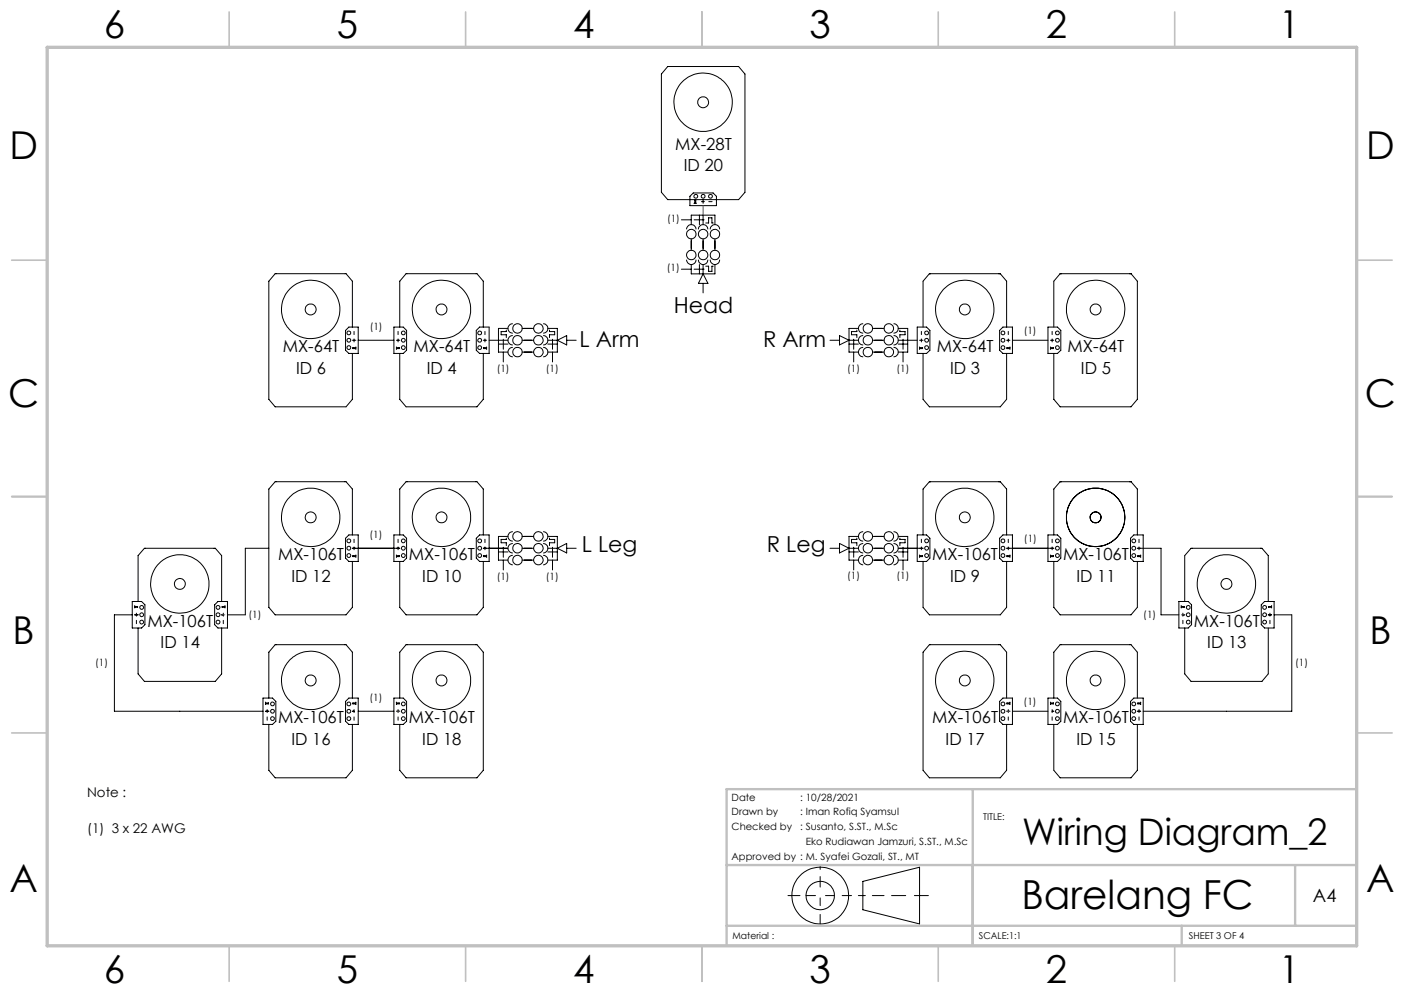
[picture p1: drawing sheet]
<svg xmlns="http://www.w3.org/2000/svg" width="297mm" height="210mm" viewBox="0 0 297 210" stroke-linecap="round" stroke-linejoin="round" font-family="sans-serif">
<g fill="none" stroke="#000" stroke-width=".21">
<path d="M141.3 14.1h14.9l1.4 1.6v25l-1.4 1.5h-14.9l-1.4-1.5v-25zM144.1 46.5h2.1M144.1 56.9h2.1M145.2 48.5a1.01 1.01 0 0 1 1-1 1.01 1.01 0 0 1 1 1M145.2 54.9a1.01 1.01 0 0 0 1 1 1.01 1.01 0 0 0 1-1M146.2 50.5v2.4M146.2 47.5v-2h5v2M146.2 55.9v2h5v-2M146.6 40.8h4.2l.8 .7v2h-5.7v-2zM146.8 43h.2v-.6h.2v.6h.1M146.8 46.5h2.1M146.8 56.9h2.1"/>
<path d="M147.7 48.5a1.01 1.01 0 0 1 1-1 1.01 1.01 0 0 1 1.1 1M147.7 54.9a1.01 1.01 0 0 0 1 1 1.01 1.01 0 0 0 1.1-1M148 45.5v2M148 55.9v2M148.4 42.6h.6M148.7 42.3v.7M148.7 50.5v2.4M148.7 59.9v2M148.7 57.9l1.1 2h-2.1zM148.7 45.5v2M148.7 55.9v2M149.3 47.2h.6v-1.1h.7v1.1h.3"/>
<path d="M149.3 56.3h.6v1.1h.7v-1.1h.3M149.9 42.6h.7M150.2 48.5a.99 .99 0 0 1 1-1 .99 .99 0 0 1 1 1M150.2 54.9a.99 .99 0 0 0 1 1 .99 .99 0 0 0 1-1M151.2 50.5v2.4M73.1 69.9l.7-.7h2v5.5h-2l-.7-.6zM74.5 69.2v-9.7l-1.3-1.6h-15l-1.3 1.6v24.9l1.3 1.6h15l1.3-1.6v-9.7M74.5 72h.8M74.9 70.1v.7M74.9 71.7v.6M75.3 73.4v.1h-.7v.2h.7v.2M75.8 72h7.5"/>
<path d="M83.3 69.2h2l.7 .7v4.2l-.7 .6h-2zM83.9 73.4v.1h.6v.2h-.6v.2M83.9 72h.7M84.2 70.1v.7M84.2 71.7v.6M84.6 69.2v-9.7l1.3-1.6h15l1.3 1.6v9.7M84.6 74.7v9.7l1.3 1.6h15l1.3-1.6v-9.7M101.5 69.2h2v5.5h-2l-.7-.6v-4.2zM102.2 72h.7M102.6 70.1v.7M102.6 71.7v.6M102.9 73.4v.1h-.6v.2h.6v.2"/>
<path d="M103.5 72h4M105.4 72.8h2.1M106.5 71.7v2.2M106.5 74.5v2M107.1 69.8v.3h-1.1v.7h1.1v.6M107.5 69.5h-2.1v5h2.1M108.5 73.5a.99 .99 0 0 0-1 1 .99 .99 0 0 0 1 1M108.5 71a.99 .99 0 0 0-1 1 .99 .99 0 0 0 1 .9M108.5 68.5a1.01 1.01 0 0 0-1 1 1.01 1.01 0 0 0 1 1M110.5 72h2.4M110.5 74.5h2.4M110.5 69.5h2.4"/>
<path d="M114.9 73.5a.99 .99 0 0 1 1 1 .99 .99 0 0 1-1 1M114.9 71a.99 .99 0 0 1 1 1 .99 .99 0 0 1-1 .9M114.9 68.5a1.01 1.01 0 0 1 1 1 1.01 1.01 0 0 1-1 1M115.9 72h2M115.9 69.5h2v5h-2M115.9 72.8h2M116.2 69.8v.3h1.1v.7h-1.1v.6M116.9 71.7v2.2M116.9 74.5v2M117.9 72l2-1v1.9zM119.9 72h2M175.6 72h2"/>
<path d="M177.6 71l2 1-2 .9zM179.6 72h2M179.6 72.8h2M180.6 71.7v2.2M180.6 74.5v2M181.3 69.8v.3h-1.2v.7h1.2v.6M181.6 69.5h-2v5h2M182.6 68.5a1.01 1.01 0 0 0-1 1 1.01 1.01 0 0 0 1 1M182.6 71a.99 .99 0 0 0-1 1 .99 .99 0 0 0 1 .9M182.6 73.5a.99 .99 0 0 0-1 1 .99 .99 0 0 0 1 1M184.6 72h2.4M184.6 74.5h2.4"/>
<path d="M184.6 69.5h2.4M189 68.5a1.01 1.01 0 0 1 1 1 1.01 1.01 0 0 1-1 1M189 73.5a.99 .99 0 0 1 1 1 .99 .99 0 0 1-1 1M189 71a.99 .99 0 0 1 1 1 .99 .99 0 0 1-1 .9M190 72.8h2M190 69.5h2v5h-2M190.4 69.8v.3h1.1v.7h-1.1v.6M191 71.7v2.2M191 74.5v2M194 72h-4M194 69.2h2l.7 .7v4.2l-.7 .6h-2zM194.5 73.4v.1h.7v.2h-.7v.2"/>
<path d="M194.5 72h.8M194.9 70.1v.7M194.9 71.7v.6M195.3 69.2v-9.7l1.3-1.6h15l1.3 1.6v9.7M211.5 69.9l.7-.7h2v5.5h-2l-.7-.6zM212.9 74.7v9.7l-1.3 1.6h-15l-1.3-1.6v-9.7M212.9 72h.7M213.3 70.1v.7M213.3 71.7v.6M213.6 73.4v.1h-.6v.2h.6v.2M214.2 72h7.5M221.7 69.2h2l.7 .7v4.2l-.7 .6h-2z"/>
<path d="M222.2 73.4v.1h.6v.2h-.6v.2M222.2 72h.7M222.6 70.1v.7M222.6 71.7v.6M222.9 69.2v-9.7l1.4-1.6h15l1.3 1.6v24.9l-1.3 1.6h-15l-1.4-1.6v-9.7M56.9 115.9h-5v14.1h-3.8M73.8 113.1h2v5.6h-2l-.7-.7v-4.2zM74.5 113.1v-9.7l-1.3-1.5h-15l-1.3 1.5v25l1.3 1.6h15l1.3-1.6v-9.7M74.5 115.9h10.1M74.9 114v.8M74.9 115.7v.6M75.3 117.4v.1h-.7v.2h.7v.2"/>
<path d="M83.3 113.1h2l.7 .7v4.2l-.7 .7h-2zM83.9 117.4v.1h.6v.2h-.6v.2M84.2 114v.8M84.2 115.7v.6M84.6 113.1v-9.7l1.3-1.5h15l1.3 1.5v9.7M84.6 118.7v9.7l1.3 1.6h15l1.3-1.6v-9.7M101.5 113.1h2v5.6h-2l-.7-.7v-4.2zM102.2 115.9h5.3M102.6 114v.8M102.6 115.7v.6M102.9 117.4v.1h-.6v.2h.6v.2M105.4 116.7h2.1"/>
<path d="M106.5 115.7v2.2M106.5 118.5v2M107.1 113.8v.3h-1.1v.7h1.1v.6M107.5 113.4h-2.1v5.1h2.1M108.5 112.4a1.01 1.01 0 0 0-1 1 1.01 1.01 0 0 0 1 1M108.5 114.9a1.01 1.01 0 0 0-1 1 1.01 1.01 0 0 0 1 1M108.5 117.4a1.01 1.01 0 0 0-1 1 1.01 1.01 0 0 0 1 1M110.5 115.9h2.4M110.5 118.5h2.4M110.5 113.4h2.4M114.9 112.4a1.01 1.01 0 0 1 1 1 1.01 1.01 0 0 1-1 1M114.9 114.9a1.01 1.01 0 0 1 1 1 1.01 1.01 0 0 1-1 1"/>
<path d="M114.9 117.4a1.01 1.01 0 0 1 1 1 1.01 1.01 0 0 1-1 1M115.9 113.4h2v5.1h-2M115.9 116.7h2M115.9 115.9h2M116.2 113.8v.3h1.1v.7h-1.1v.6M116.9 115.7v2.2M116.9 118.5v2M117.9 115.9l2-1v2zM119.9 115.9h2M175.6 115.9h2M177.6 114.9l2 1-2 1zM179.6 116.7h2"/>
<path d="M179.6 115.9h2M180.6 115.7v2.2M180.6 118.5v2M181.3 113.8v.3h-1.2v.7h1.2v.6M181.6 113.4h-2v5.1h2M182.6 112.4a1.01 1.01 0 0 0-1 1 1.01 1.01 0 0 0 1 1M182.6 114.9a1.01 1.01 0 0 0-1 1 1.01 1.01 0 0 0 1 1M182.6 117.4a1.01 1.01 0 0 0-1 1 1.01 1.01 0 0 0 1 1M184.6 115.9h2.4M184.6 118.5h2.4M184.6 113.4h2.4M189 114.9a1.01 1.01 0 0 1 1 1 1.01 1.01 0 0 1-1 1"/>
<path d="M189 117.4a1.01 1.01 0 0 1 1 1 1.01 1.01 0 0 1-1 1M189 112.4a1.01 1.01 0 0 1 1 1 1.01 1.01 0 0 1-1 1M190 116.7h2M190 115.9h5.3M190 113.4h2v5.1h-2M190.4 113.8v.3h1.1v.7h-1.1v.6M191 115.7v2.2M191 118.5v2M194 113.1h2l.7 .7v4.2l-.7 .7h-2zM194.5 117.4v.1h.7v.2h-.7v.2M194.9 114v.8M194.9 115.7v.6"/>
<path d="M195.3 113.1v-9.7l1.3-1.5h15l1.3 1.5v9.7M195.3 118.7v9.7l1.3 1.6h15l1.3-1.6v-9.7M212.2 113.1h2v5.6h-2l-.7-.7v-4.2zM212.9 115.9h10M213.3 114v.8M213.3 115.7v.6M213.6 117.4v.1h-.6v.2h.6v.2M221.7 113.1h2l.7 .7v4.2l-.7 .7h-2zM222.2 117.4v.1h.6v.2h-.6v.2M222.6 114v.8M222.6 115.7v.6M222.9 113.1v-9.7l1.4-1.5h15l1.3 1.5v9.7"/>
<path d="M239.9 113.1h1.9v5.6h-1.9l-.8-.7v-4.2zM240.6 115.9h5v14.1h3.8M240.6 118.7v9.7l-1.3 1.6h-15l-1.4-1.6v-9.7M240.9 114v.8M240.9 115.7v.6M241.3 117.4v.1h-.6v.2h.6v.2M28 130h-3.8v20.4h31.4M28 127.2h2l.7 .7v4.2l-.7 .7h-2zM28.5 130h.7M28.5 128v.3h.6v.1h-.6v.2M28.9 129.7v.6M28.9 131.2v.7"/>
<path d="M29.2 127.2v-9.7l1.4-1.6h14.9l1.4 1.6v9.7M29.2 132.8v9.7l1.4 1.6h14.9l1.4-1.6v-9.7M46.1 127.2h2v5.6h-2l-.7-.7v-4.2zM46.9 130h.3M47.2 129.7v.6M47.2 131.2v.7M47.6 128v.3h-.6v.1h.6v.2M249.4 127.2h2l.7 .7v4.2l-.7 .7h-2zM249.9 128v.3h.6v.1h-.6v.2M250.2 130h.4M250.2 129.7v.6M250.2 131.2v.7"/>
<path d="M250.6 127.2v-9.7l1.4-1.6h14.9l1.4 1.6v9.7M266.8 127.9l.7-.7h2v5.6h-2l-.7-.7zM268.3 132.8v9.7l-1.4 1.6h-14.9l-1.4-1.6v-9.7M268.3 130h.7M268.6 129.7v.6M268.6 131.2v.7M269 128v.3h-.6v.1h.6v.2M269.5 130h3.8v20.4h-31.5M55.6 147.6h2l.7 .7v4.2l-.7 .7h-2zM56.2 150.4h.7M56.2 148.5v.2h.6v.2h-.6v.1M56.5 150.1v.6"/>
<path d="M56.5 151.6v.7M56.9 147.6v-9.7l1.3-1.6h15l1.3 1.6v9.7M56.9 153.2v9.7l1.3 1.6h15l1.3-1.6v-9.7M73.8 147.6h2v5.6h-2l-.7-.7v-4.2zM74.5 150.4h.4M74.9 150.1v.6M74.9 151.6v.7M75.3 148.5v.2h-.7v.2h.7v.1M75.8 150.4h7.5M83.3 147.6h2l.7 .7v4.2l-.7 .7h-2zM83.9 148.5v.2h.6v.2h-.6v.1M83.9 150.4h.7"/>
<path d="M84.2 150.1v.6M84.2 151.6v.7M84.6 147.6v-9.7l1.3-1.6h15l1.3 1.6v25l-1.3 1.6h-15l-1.3-1.6v-9.7M211.5 148.3l.7-.7h2v5.6h-2l-.7-.7zM212.9 147.6v-9.7l-1.3-1.6h-15l-1.3 1.6v25l1.3 1.6h15l1.3-1.6v-9.7M212.9 150.4h.7M213.3 150.1v.6M213.3 151.6v.7M213.6 148.5v.2h-.6v.2h.6v.1M214.2 150.4h7.5M221.7 147.6h2l.7 .7v4.2l-.7 .7h-2zM222.2 148.5v.2h.6v.2h-.6v.1"/>
<path d="M222.6 150.4h.3M222.6 150.1v.6M222.6 151.6v.7M222.9 153.2v9.7l1.4 1.6h15l1.3-1.6v-9.7M239.9 147.6h1.9v5.6h-1.9l-.8-.7v-4.2zM240.6 147.6v-9.7l-1.3-1.6h-15l-1.4 1.6v9.7M240.6 150.4h.7M240.9 150.1v.6M240.9 151.6v.7M241.3 148.5v.2h-.6v.2h.6v.1M166.7 189.4h2.5M170.5 189.4h2"/>
<path d="M173.5 182.9v1M173.5 185.4v2.2M173.5 189.9v1.6M173.5 193.4v2M174.6 189.4h1.9M178.2 189.4h1.9M181.6 189.4h1.5M182.5 186.4l12-3v12l-12-3zM184.5 189.4h2.5M188.6 189.4h3M193.4 189.4h3"/>
<circle cx="148.7" cy="21.6" r="1.15"/>
<circle cx="148.7" cy="21.6" r="6.2"/>
<circle cx="146.2" cy="49.5" r="1"/>
<circle cx="146.2" cy="53.9" r=".99"/>
<circle cx="147.2" cy="41.5" r=".4"/>
<circle cx="148.7" cy="49.5" r="1"/>
<circle cx="148.7" cy="53.9" r=".99"/>
<circle cx="148.7" cy="41.5" r=".39"/>
<circle cx="150.3" cy="41.5" r=".39"/>
<circle cx="151.2" cy="49.5" r="1.01"/>
<circle cx="151.2" cy="53.9" r="1"/>
<circle cx="65.7" cy="65.5" r="1.16"/>
<circle cx="65.7" cy="65.4" r="6.2"/>
<circle cx="73.8" cy="73.5" r=".4"/>
<circle cx="73.8" cy="72" r=".4"/>
<circle cx="73.8" cy="70.4" r=".4"/>
<circle cx="85.3" cy="73.5" r=".39"/>
<circle cx="85.3" cy="70.4" r=".4"/>
<circle cx="85.3" cy="72" r=".4"/>
<circle cx="93.4" cy="65.4" r="1.17"/>
<circle cx="93.4" cy="65.4" r="6.2"/>
<circle cx="101.5" cy="70.4" r=".4"/>
<circle cx="101.5" cy="72" r=".4"/>
<circle cx="101.5" cy="73.5" r=".39"/>
<circle cx="109.5" cy="74.5" r="1"/>
<circle cx="109.5" cy="69.5" r="1"/>
<circle cx="109.5" cy="72" r="1"/>
<circle cx="113.9" cy="72" r="1"/>
<circle cx="113.9" cy="69.5" r="1"/>
<circle cx="113.9" cy="74.5" r="1"/>
<circle cx="183.6" cy="74.5" r="1"/>
<circle cx="183.6" cy="69.5" r="1"/>
<circle cx="183.6" cy="72" r="1"/>
<circle cx="188" cy="72" r=".98"/>
<circle cx="188" cy="69.5" r=".98"/>
<circle cx="188" cy="74.5" r=".98"/>
<circle cx="196" cy="72" r=".4"/>
<circle cx="196" cy="70.4" r=".4"/>
<circle cx="196" cy="73.5" r=".4"/>
<circle cx="204.1" cy="65.5" r="1.16"/>
<circle cx="204.1" cy="65.4" r="6.2"/>
<circle cx="212.2" cy="70.4" r=".4"/>
<circle cx="212.2" cy="72" r=".4"/>
<circle cx="212.2" cy="73.5" r=".39"/>
<circle cx="223.7" cy="73.5" r=".39"/>
<circle cx="223.7" cy="72" r=".4"/>
<circle cx="223.7" cy="70.4" r=".4"/>
<circle cx="231.8" cy="65.4" r="6.2"/>
<circle cx="231.8" cy="65.4" r="1.17"/>
<circle cx="65.7" cy="109.4" r="6.2"/>
<circle cx="65.7" cy="109.4" r="1.15"/>
<circle cx="73.8" cy="117.5" r=".41"/>
<circle cx="73.8" cy="114.4" r=".4"/>
<circle cx="73.8" cy="115.9" r=".4"/>
<circle cx="85.3" cy="115.9" r=".4"/>
<circle cx="85.3" cy="114.4" r=".4"/>
<circle cx="85.3" cy="117.5" r=".4"/>
<circle cx="93.4" cy="109.4" r="6.2"/>
<circle cx="93.4" cy="109.4" r="1.16"/>
<circle cx="101.5" cy="117.5" r=".4"/>
<circle cx="101.5" cy="114.4" r=".4"/>
<circle cx="101.5" cy="115.9" r=".4"/>
<circle cx="109.5" cy="115.9" r="1.01"/>
<circle cx="109.5" cy="118.4" r="1.01"/>
<circle cx="109.5" cy="113.4" r="1"/>
<circle cx="113.9" cy="118.4" r="1.01"/>
<circle cx="113.9" cy="115.9" r="1.01"/>
<circle cx="113.9" cy="113.4" r="1"/>
<circle cx="183.6" cy="113.4" r="1"/>
<circle cx="183.6" cy="115.9" r="1.01"/>
<circle cx="183.6" cy="118.4" r="1.01"/>
<circle cx="188" cy="113.4" r=".98"/>
<circle cx="188" cy="118.4" r="1"/>
<circle cx="188" cy="115.9" r="1"/>
<circle cx="196" cy="115.9" r=".4"/>
<circle cx="196" cy="114.4" r=".4"/>
<circle cx="196" cy="117.5" r=".41"/>
<circle cx="204.1" cy="109.4" r="1.15"/>
<circle cx="204.1" cy="109.4" r="6.2"/>
<circle cx="212.2" cy="114.4" r=".4"/>
<circle cx="212.2" cy="115.9" r=".4"/>
<circle cx="212.2" cy="117.5" r=".4"/>
<circle cx="223.7" cy="115.9" r=".4"/>
<circle cx="223.7" cy="114.4" r=".4"/>
<circle cx="223.7" cy="117.5" r=".4"/>
<circle cx="231.8" cy="109.4" r="1.16"/>
<circle cx="231.8" cy="109.4" r="6.2"/>
<circle cx="231.8" cy="109.4" r="1.15"/>
<circle cx="239.8" cy="117.5" r=".4"/>
<circle cx="239.8" cy="114.4" r=".4"/>
<circle cx="239.8" cy="115.9" r=".4"/>
<circle cx="30" cy="130" r=".4"/>
<circle cx="30" cy="131.6" r=".4"/>
<circle cx="30" cy="128.4" r=".4"/>
<circle cx="38" cy="123.5" r="1.15"/>
<circle cx="38.1" cy="123.5" r="6.2"/>
<circle cx="46.1" cy="128.4" r=".4"/>
<circle cx="46.1" cy="131.6" r=".4"/>
<circle cx="46.1" cy="130" r=".4"/>
<circle cx="251.4" cy="130" r=".4"/>
<circle cx="251.4" cy="131.6" r=".4"/>
<circle cx="251.4" cy="128.5" r=".41"/>
<circle cx="259.4" cy="123.5" r="1.15"/>
<circle cx="259.4" cy="123.5" r="6.2"/>
<circle cx="267.5" cy="131.6" r=".4"/>
<circle cx="267.5" cy="130" r=".4"/>
<circle cx="267.5" cy="128.4" r=".4"/>
<circle cx="57.6" cy="150.4" r=".39"/>
<circle cx="57.6" cy="152" r=".39"/>
<circle cx="57.6" cy="148.9" r=".4"/>
<circle cx="65.7" cy="143.9" r="6.2"/>
<circle cx="65.7" cy="143.9" r="1.15"/>
<circle cx="73.8" cy="148.9" r=".41"/>
<circle cx="73.8" cy="152" r=".39"/>
<circle cx="73.8" cy="150.4" r=".39"/>
<circle cx="85.3" cy="150.4" r=".39"/>
<circle cx="85.3" cy="152" r=".39"/>
<circle cx="85.3" cy="148.9" r=".4"/>
<circle cx="93.4" cy="143.9" r="1.16"/>
<circle cx="93.4" cy="143.9" r="6.2"/>
<circle cx="204.1" cy="143.9" r="1.15"/>
<circle cx="204.1" cy="143.9" r="6.2"/>
<circle cx="212.2" cy="148.9" r=".4"/>
<circle cx="212.2" cy="152" r=".39"/>
<circle cx="212.2" cy="150.4" r=".39"/>
<circle cx="223.7" cy="152" r=".39"/>
<circle cx="223.7" cy="150.4" r=".39"/>
<circle cx="223.7" cy="148.9" r=".4"/>
<circle cx="231.8" cy="143.9" r="6.2"/>
<circle cx="231.8" cy="143.9" r="1.16"/>
<circle cx="239.8" cy="148.9" r=".4"/>
<circle cx="239.8" cy="150.4" r=".39"/>
<circle cx="239.8" cy="152" r=".39"/>
<circle cx="173.5" cy="189.4" r="6"/>
<circle cx="173.5" cy="189.4" r="3"/>
</g>
<g fill="none" stroke="#c0c0c0" stroke-width=".35">
<path d="M48.5 2.5v7.5M98.5 2.5v7.5M148.5 2.5v7.5M198.5 2.5v7.5M248.5 2.5v7.5M2.5 55h7.5M287 55h7.5M2.5 105h7.5M287 105h7.5M2.5 155h7.5M287 155h7.5M48.5 200v7.5"/>
<path d="M98.5 200v7.5M148.5 200v7.5M198.5 200v7.5M248.5 200v7.5"/>
</g>
<path d="M205.8 166.9v33.1M287 166.9h-133.3v33.1M153.7 195.8h133.3M153.7 182.9h133.3M250 195.8v4.2M274 183v12.8" fill="none" stroke="#c0c0c0" stroke-width=".5"/>
<path d="M10 10h277v190h-277z" fill="none" stroke="#c0c0c0" stroke-width=".7"/>
<path d="M148.7 43.5v2M46.9 130h.7M249.9 130h.7M83.9 150.4h.7M212.9 150.4h.7" fill="none" stroke="#00f" stroke-width=".21"/>
<text font-size="8.5" x="216.1" y="192.2">Barelang FC</text>
<g font-size="8.1">
<text x="22" y="8">6</text>
<text x="71.2" y="8">5</text>
<text x="121.2" y="8">4</text>
<text x="171.3" y="8">3</text>
<text x="221.3" y="8">2</text>
<text x="270.5" y="8">1</text>
<text x="2" y="33.6">D</text>
<text x="289" y="33.6">D</text>
<text x="1.7" y="86.1">C</text>
<text x="288.7" y="86.1">C</text>
<text x="2.7" y="136.1">B</text>
<text x="289.7" y="136.1">B</text>
<text x="2" y="188.6">A</text>
<text x="289" y="188.6">A</text>
<text x="22" y="208">6</text>
<text x="71.2" y="208">5</text>
<text x="121.2" y="208">4</text>
<text x="171.3" y="208">3</text>
<text x="221.3" y="208">2</text>
<text x="270.5" y="208">1</text>
</g>
<text font-size="7.8" x="216.2" y="178.7">Wiring Diagram_2</text>
<g font-size="4.7">
<text x="142.5" y="66.1">Head</text>
<text x="122.6" y="73.4">L Arm</text>
<text x="161.4" y="73.4">R Arm</text>
<text x="123.1" y="116.7">L Leg</text>
<text x="162.2" y="116.7">R Leg</text>
</g>
<text font-size="3.9" x="277.7" y="190.7">A4</text>
<g font-size="3.5">
<text x="142.8" y="31.7">MX-28T</text>
<text x="144.7" y="36.3">ID 20</text>
<text x="59.8" y="74.5">MX-64T</text>
<text x="87.5" y="74.5">MX-64T</text>
<text x="198.2" y="74.5">MX-64T</text>
<text x="225.9" y="74.5">MX-64T</text>
<text x="62.6" y="79">ID 6</text>
<text x="90.3" y="79">ID 4</text>
<text x="201" y="79">ID 3</text>
<text x="228.7" y="79">ID 5</text>
<text x="58.8" y="118.5">MX-106T</text>
<text x="86.5" y="118.5">MX-106T</text>
<text x="197.2" y="118.5">MX-106T</text>
<text x="224.9" y="118.5">MX-106T</text>
<text x="61.7" y="123">ID 12</text>
<text x="89.3" y="123">ID 10</text>
<text x="201" y="123">ID 9</text>
<text x="227.7" y="123">ID 11</text>
<text x="31.2" y="132.6">MX-106T</text>
<text x="34" y="137.1">ID 14</text>
<text x="252.6" y="132.6">MX-106T</text>
<text x="255.4" y="137.1">ID 13</text>
<text x="58.8" y="153">MX-106T</text>
<text x="86.5" y="153">MX-106T</text>
<text x="197.2" y="153">MX-106T</text>
<text x="224.9" y="153">MX-106T</text>
<text x="61.7" y="157.5">ID 16</text>
<text x="89.3" y="157.5">ID 18</text>
<text x="200" y="157.5">ID 17</text>
<text x="227.7" y="157.5">ID 15</text>
</g>
<g font-size="2.8">
<text x="18.4" y="168.4">Note :</text>
<text x="18.4" y="176.1">(1) 3 x 22 AWG</text>
</g>
<g font-size="2.1">
<text x="141.1" y="46.9">(1)</text>
<text x="141.1" y="57.4">(1)</text>
<text x="78.2" y="69.8">(1)</text>
<text x="216.6" y="70.7">(1)</text>
<text x="105.1" y="78.6">(1)</text>
<text x="115.5" y="78.7">(1)</text>
<text x="179.2" y="78.6">(1)</text>
<text x="189.6" y="78.6">(1)</text>
<text x="78.2" y="113.8">(1)</text>
<text x="216.6" y="114.7">(1)</text>
<text x="105.1" y="122.6">(1)</text>
<text x="115.5" y="122.6">(1)</text>
<text x="179.2" y="122.4">(1)</text>
<text x="189.6" y="122.4">(1)</text>
<text x="52.6" y="130.6">(1)</text>
<text x="241.9" y="130.6">(1)</text>
<text x="20.1" y="140.8">(1)</text>
<text x="274" y="140.8">(1)</text>
<text x="78.2" y="148.2">(1)</text>
<text x="216.5" y="149.1">(1)</text>
<text x="154.8" y="169.3">Date</text>
<text x="154.8" y="172.5">Drawn by</text>
<text x="169.3" y="169.3">: 10/28/2021</text>
<text x="169.3" y="172.5">: Iman Rofiq Syamsul</text>
<text x="154.8" y="175.6">Checked by</text>
<text x="169.3" y="175.6">: Susanto, S.ST., M.Sc</text>
<text x="170.5" y="178.7">Eko Rudiawan Jamzuri, S.ST., M.Sc</text>
<text x="154.8" y="181.8">Approved by : M. Syafei Gozali, ST., MT</text>
</g>
<g font-size="2">
<text x="208" y="173.3">TITLE:</text>
<text x="155" y="198.6">Material :</text>
<text x="207.1" y="198.6">SCALE:1:1</text>
<text x="251.5" y="198.6">SHEET 3 OF 4</text>
</g>
</svg>
